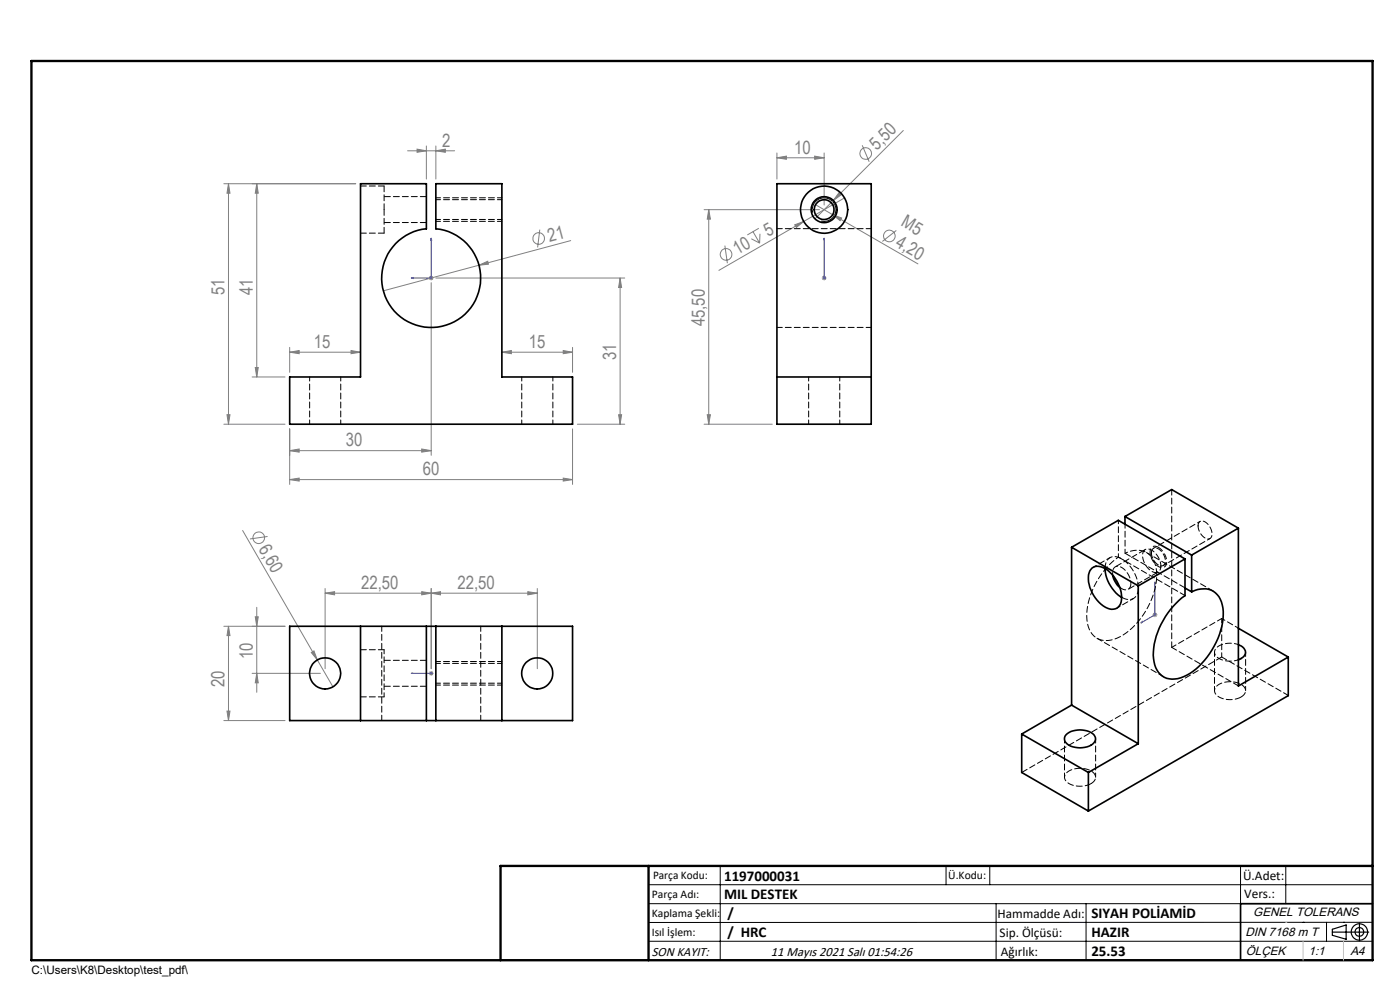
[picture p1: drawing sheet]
<svg xmlns="http://www.w3.org/2000/svg" width="297mm" height="210mm" viewBox="0 0 297 210" stroke-linecap="round" stroke-linejoin="round" font-family="sans-serif">
<g fill="none" stroke="#808080" stroke-width=".21">
<path d="M47.5 39h28M48.5 39l.3 2h-.6zM48.5 39v51M54.5 39l.3 2h-.6zM54.5 39v41M86.5 32h9.9M88.5 31.6l2 .4-2 .3zM90.5 31v7M92.5 32l2-.4v.7zM92.5 31v7M164.8 33.5l2-.4v.7zM164.8 32.4v5.6"/>
<path d="M164.8 33.5h10M172.8 33.1l2 .4-2 .3zM174.8 32.4v11.1M182.9 30.8l1.5 3.5M191.6 27.7l-18.7 18.7M91 59h1M91.1 58.6l.7 .7M91.5 60v36.6M91.5 58.5v1M91.8 58.6l-.7 .7M92.5 59h40M101.6 56.3l1.9-.9 .1 .6z"/>
<path d="M114.5 48.7l-.4 3.8M121.1 51l-39.8 10.7M131.6 59l.3 2h-.7zM131.6 59v31M149.4 44.5h24.4M150.4 44.5l.3 2h-.7zM150.4 44.5v45.5M153.8 52.1l.5 3.7M159.4 50.7l1.7 .9M159.7 49.1l1.4 2.5M161 48.4l-2.5 1.4M161.2 49.6l-.1 2"/>
<path d="M168.6 47.7l1.9-.7-1.6 1.3zM173 43.4l3.6 2.1M174.3 59h1M174.5 58.6l.7 .7M174.8 58.5v1M175.2 58.6l-.7 .7M176.6 45.5l1.9 .7-.3 .6zM176.6 45.5l18.1 10.5M178 40.9l.4 .4-1.6 1.2zM179.2 42l-26.7 15.4M190.1 48.9l-2.9 2.3M53.5 80h7"/>
<path d="M54.2 78h.6l-.3 2zM61.5 74.7l2-.3v.6zM61.5 73.7v5.3M61.5 74.7h15M74.5 74.4l2 .3-2 .3zM106.5 74.7h15M106.5 74.7l2-.3v.6zM119.5 74.4l2 .3-2 .3zM121.5 73.7v5.3M47.5 90h13M48.2 88h.6l-.3 2zM61.5 95.6l2-.4v.7z"/>
<path d="M61.5 91v11.8M61.5 95.6h30M89.5 95.2l2 .4-2 .3zM121.5 91v11.8M122.5 90h10M131.2 88h.7l-.3 2zM149.4 90h14.4M150 88h.7l-.3 2zM51.5 112.5l15.8 27.5M56.8 113.8l-3.8 .5M61.5 101.7l2-.3v.7zM61.5 101.7h60"/>
<path d="M119.5 101.4l2 .3-2 .4zM47.5 132.8h13M48.5 132.8l.3 2h-.6zM48.5 132.8v20.1M54.2 130.8h.6l-.3 2zM54.5 128.8v18.1M66 138.4l.6-.3 .7 1.9zM67.3 140l3.3 5.7M69 125.8l2-.3v.7zM69 125.8h45M69 124.8v17M89.5 125.5l2 .3-2 .4z"/>
<path d="M91.5 125.8l2-.3v.7zM91.5 124.8v17M112 125.5l2 .3-2 .4zM114 124.8v17M244.5 130.4h1M244.7 130.1l.7 .7M245 129.9v1M245.4 130.1l-.7 .7M47.5 152.9h13M48.2 150.8h.6l-.3 2.1zM53.5 142.8h14.5M54.5 142.8l.3 2h-.6z"/>
<path d="M91 142.8h1M91.1 142.5l.7 .7M91.5 142.3v1M91.8 142.5l-.7 .7"/>
<circle cx="183.7" cy="32.6" r="1.23"/>
<circle cx="114.3" cy="50.6" r="1.23"/>
<circle cx="154" cy="54" r="1.23"/>
<circle cx="188.7" cy="50.1" r="1.24"/>
<circle cx="54.9" cy="114.1" r="1.24"/>
</g>
<g fill="none" stroke="#000" stroke-width=".21">
<path d="M172.4 45.1a2.5 2.5 0 0 1 2.2-3.1 2.5 2.5 0 0 1 2.7 2.6 2.5 2.5 0 0 1-3.1 2.3M137.6 187.7h153.6M137.6 191.7h153.6M137.6 199.7h153.6M152.8 183.7v20M200.7 183.7v4M210 183.7v4M211.3 191.7v12M230.4 191.7v12M263.2 183.7v20M272.8 183.7v8M276.4 195.6h.1"/>
<path d="M281.4 195.6v4.1M285 195.6h.1M291.2 195.6l-153.6 .1"/>
</g>
<path d="M245.7 116.1a3.5 3.5 0 0 1 1.6 3.9 1.36 1.36 0 0 1-2.2-.3 2.93 2.93 0 0 1-.8-3.6 1.11 1.11 0 0 1 1.4 0" fill="none" stroke="#000" stroke-width=".21" stroke-dasharray="1.3 .6" stroke-dashoffset=".1" stroke-linecap="butt"/>
<g fill="none" stroke="#000" stroke-width=".25">
<path d="M282.6 197.7h7.8M282.6 197.1l3-.9v3l-3-.8zM288.4 195.8v3.8M106.2 203.7h185"/>
<circle cx="288.4" cy="197.7" r="1.74"/>
<circle cx="288.4" cy="197.7" r=".93"/>
</g>
<g fill="none" stroke="#00f" stroke-width=".21">
<path d="M87.2 59l.5-.1v.2zM91.5 50.5v8.5h-4.3M91.5 50.5l.1 .4h-.2zM174.8 58.9v.2zM174.8 50.5v.4v-.4M174.8 59h.1M174.8 50.5v8.5M242.3 131.9v.1l-.3 .1zM245 123.5l.1 .3-.2 .1zM245 123.5v6.9l-3 1.7M87.2 142.8h4.3M87.2 142.8h.5h-.5"/>
<path d="M91.4 142.8h.2zM91.5 142.8h.1"/>
</g>
<path d="M92.5 47h14M106.5 42h-14M92.5 145.3h14M106.5 140.3h-14" fill="none" stroke="#000" stroke-width=".21" stroke-dasharray="1.3 .6" stroke-dashoffset=".3"/>
<path d="M291.2 191.7h-28v12" fill="none" stroke="#000" stroke-width=".35"/>
<path d="M6.7 12.9h284.5v190.8h-284.5zM137.6 183.7v20M291.2 183.7h-185v20" fill="none" stroke="#000" stroke-width=".5"/>
<path d="M276.4 199.7v4M285 199.7v4" fill="none" stroke="#c0c0c0" stroke-width=".21"/>
<path d="M272.8 195.6h.1" fill="none" stroke="#c0c0c0" stroke-width=".25"/>
<g fill="#00f">
<path d="M87.2 59l.5 .1v-.2zM91.5 50.5l-.1 .4h.2z"/>
<path d="M174.8 58.9v.2zM174.8 50.5v.4z"/>
<path d="M87.2 142.8h.5zM91.4 142.8h.2z"/>
<path d="M242 132.1l.3-.1v-.1zM245 123.5l-.1 .4 .2-.1z"/>
</g>
<g fill="#808080">
<path d="M66 138.4l.6-.3 .7 1.9z"/>
<path d="M101.6 56.3l1.9-.9 .1 .6z"/>
<path d="M168.6 47.7l1.9-.7-1.6 1.3z"/>
<path d="M178 40.9l.4 .4-1.6 1.2z"/>
<path d="M176.6 45.5l1.9 .7-.3 .6z"/>
<path d="M119.5 101.4l2 .3-2 .4zM61.5 101.7l2-.3v.7zM89.5 95.2l2 .4-2 .3zM61.5 95.6l2-.4v.7z"/>
<path d="M91.5 125.8l2-.3v.7zM112 125.5l2 .3-2 .4z"/>
<path d="M106.5 74.7l2-.3v.6zM119.5 74.4l2 .3-2 .3z"/>
<path d="M61.5 74.7l2-.3v.6zM74.5 74.4l2 .3-2 .3z"/>
<path d="M88.5 31.6l2 .4-2 .3zM92.5 32l2-.4v.7z"/>
<path d="M172.8 33.1l2 .4-2 .3zM164.8 33.5l2-.4v.7z"/>
<path d="M54.2 78h.6l-.3 2zM54.5 39l.3 2h-.6z"/>
<path d="M48.2 88h.6l-.3 2zM48.5 39l.3 2h-.6zM54.5 142.8l.3 2h-.6zM54.2 130.8h.6l-.3 2zM150 88h.7l-.3 2zM150.4 44.5l.3 2h-.7z"/>
<path d="M131.6 59l.3 2h-.7zM131.2 88h.7l-.3 2zM48.5 132.8l.3 2h-.6zM48.2 150.8h.6l-.3 2.1z"/>
<path d="M69 125.8l2-.3v.7zM89.5 125.5l2 .3-2 .4z"/>
</g>
<g fill="none" stroke="#000" stroke-width=".35">
<path d="M76.5 39h14v9.5a10.5 10.5 0 0 0-8 16 10.5 10.5 0 0 0 17.9 0 10.5 10.5 0 0 0-7.9-16v-9.5h14v41h15v10h-60v-10h15zM164.8 39h20v51h-20zM164.8 80h20M227.3 116.1l14.2 8.2M227.3 116.1l9.9-5.7 14.2 8.2M227.3 116.1v33.5M238.7 109.6l9.9-5.8 14.1 8.2M238.7 109.6l14.1 8.1M238.7 109.6v1.6M251.4 118.6v7.8a16.1 16.1 0 0 0-6.7 13.3 4.2 4.2 0 0 0 6.4 3.8 16.1 16.1 0 0 0 8.3-11.5 6.7 6.7 0 0 0-1.6-6.2 4.4 4.4 0 0 0-5-.3M251.4 118.6l-9.9 5.7M252.8 117.7v7.8"/>
<path d="M262.7 112l-9.9 5.7M262.7 112v33.5l10.6-6.1M76.5 132.8v20.1M90.5 132.8h2M90.5 132.8h-29v20.1h29M90.5 132.8v20.1M92.5 132.8v20.1M92.5 132.8h29v20.1h-29M106.5 132.8v20.1M231.7 120.5a2.8 2.8 0 0 1 3.3 .5 7.2 7.2 0 0 1 2.7 7.1 2.26 2.26 0 0 1-3.6 .4 7.3 7.3 0 0 1-3-7zM234.4 120.6a7.8 7.8 0 0 0 3.5 6.1M236 122l.7 1.6 .9 1"/>
<path d="M241.5 124.3v33.5M251.4 124.7l1.4 .8M262.7 136.8a1.54 1.54 0 0 1 1.4 1 1.54 1.54 0 0 1-.5 1.7l-.9 .5M262.7 133.3l10.6 6.1M273.3 139.4v8.2l-42.4 24.4M90.5 152.9h2M216.7 155.7v8.2l14.2 8.1M216.7 155.7l14.2 8.2M226.2 155.8a4.8 4.8 0 0 1 5.9 0 1.39 1.39 0 0 1-.6 2.3 4.7 4.7 0 0 1-5.5-.8l-.2-.9zM227.3 149.6l14.2 8.2M227.3 149.6l-10.6 6.1M241.5 157.8l-10.6 6.1"/>
<path d="M230.9 163.9v8.1"/>
<circle cx="174.8" cy="44.5" r="2.11"/>
<circle cx="174.8" cy="44.5" r="2.75"/>
<circle cx="174.8" cy="44.5" r="5"/>
<circle cx="69" cy="142.8" r="3.3"/>
<circle cx="114" cy="142.8" r="3.3"/>
</g>
<path d="M81.5 39.5h-5M76.5 49.5h5M81.5 44.5v-5M81.5 49.5v-5M238.7 117.4l12.7 7.3M81.5 137.8h-5M241.5 124.7a7.5 7.5 0 0 0-4.3-6.5 2.07 2.07 0 0 0-2.8 2.4M259.2 139.4l-42.4 24.5M76.5 147.8h5" fill="none" stroke="#000" stroke-width=".21" stroke-dasharray="1.3 .6"/>
<g fill="none" stroke="#000" stroke-width=".21" stroke-dasharray="1.3 .6" stroke-dashoffset=".4">
<path d="M65.7 80v10M110.7 80v10M171.5 80v10M72.3 90v-10M117.3 90v-10M178.1 90v-10M238.7 111.2v6.2M246.3 120.1a3.7 3.7 0 0 0-2.9-3.7 1.52 1.52 0 0 0-.9 2.3 3.5 3.5 0 0 0 2.8 2.8 1.2 1.2 0 0 0 1-1.4M257.6 138.3v8.2M259.2 131.2v8.2M262.7 140a4.5 4.5 0 0 1-4.9-1.1 1.56 1.56 0 0 1 1.2-2.1 5.4 5.4 0 0 1 3.7-.1M81.5 147.8v-10"/>
<path d="M225.8 156.7v8.2M264.2 146.5v-8.2M232.4 164.9v-8.2"/>
</g>
<path d="M81.5 47.2h9M90.5 41.7h-9M237.6 124.6a1.28 1.28 0 0 0 1.5 .5 1.28 1.28 0 0 0 .8-1.4M238 126.7a2.16 2.16 0 0 0 2.5 .2 2.16 2.16 0 0 0 1-2.2M81.5 145.6h9M90.5 140.1h-9M263.3 147.9a4.6 4.6 0 0 1-5.5-.8 1.56 1.56 0 0 1 1.2-2.1 4.5 4.5 0 0 1 5.1 .9 1.38 1.38 0 0 1-.8 2M231.5 166.2a4.6 4.6 0 0 1-5.5-.7 1.56 1.56 0 0 1 1.2-2.2 4.5 4.5 0 0 1 5.1 1 1.38 1.38 0 0 1-.8 1.9" fill="none" stroke="#000" stroke-width=".21" stroke-dasharray="1.3 .6" stroke-dashoffset="-.1"/>
<path d="M92.5 46.6h14M106.5 42.4h-14M92.5 144.9h14M106.5 140.7h-14" fill="none" stroke="#000" stroke-width=".21" stroke-dasharray="1.3 .6" stroke-dashoffset=".3"/>
<path d="M184.8 48.5h-20M164.8 69.5h20M81 132.8v20M248.6 137.3l10.6-6.1M102 152.8v-20" fill="none" stroke="#000" stroke-width=".21" stroke-dasharray="1.3 .6" stroke-dashoffset=".2"/>
<path d="M238.7 117.4a4.3 4.3 0 0 1 5.8 1 9.9 9.9 0 0 1-.2 8.8 14.7 14.7 0 0 1-8 8.4 4.1 4.1 0 0 1-5.6-3.4 15.5 15.5 0 0 1 4.6-12.4l2-1.6M239.9 123.7a3.7 3.7 0 0 0-2.9-3.6 1.41 1.41 0 0 0-.9 1.9" fill="none" stroke="#000" stroke-width=".21" stroke-dasharray="1.3 .6" stroke-dashoffset=".7"/>
<path d="M235.5 118.3l-3.6 2M237.3 118.2v-7.8M236.9 129l3.6-2M259.2 131.2l3.5 2" fill="none" stroke="#000" stroke-width=".21" stroke-dasharray="1.3 .6" stroke-dashoffset=".5"/>
<path d="M244.3 117.3a.92 .92 0 0 1 .4-1 .92 .92 0 0 1 1.1 .2 2.84 2.84 0 0 1 1.2 3.2 1.33 1.33 0 0 1-2-.6l-.5-.7-.2-1.1M248.6 103.8v33.5M254.2 111.6a.92 .92 0 0 1 .4-1 .92 .92 0 0 1 1.1 .1 2.84 2.84 0 0 1 1.2 3.3 1.33 1.33 0 0 1-2-.6l-.5-.7-.2-1.1M232.7 135.4l14.2 8.2M248.6 137.3l14.1 8.2M251.4 126.3l-14.1-8.1M257.4 125.4l-14.2-8.2M259.2 139.4l14.1 8.1" fill="none" stroke="#000" stroke-width=".21" stroke-dasharray="1.3 .6" stroke-dashoffset=".1"/>
<path d="M243 116.6l-6.4 3.6M239.3 125l6.4-3.7" fill="none" stroke="#000" stroke-width=".21" stroke-dasharray="1.3 .6" stroke-dashoffset="-.2"/>
<path d="M246.8 119.9l9.9-5.7M254.6 110.6l-9.9 5.7" fill="none" stroke="#000" stroke-width=".21" stroke-dasharray="1.3 .6" stroke-dashoffset=".6"/>
<g font-size="3.9" fill="#808080">
<text x="93.8" y="31.1">2</text>
<text x="168.5" y="32.6">10</text>
<text x="186" y="32" transform="rotate(-45 186 32)">5,50</text>
<text x="190.9" y="47.8" transform="rotate(30 190.9 47.8)">M5</text>
<text x="116.6" y="51.3" transform="rotate(-15 116.6 51.3)">21</text>
<text x="163" y="50.3" transform="rotate(-30 163 50.3)">5</text>
<text x="189.8" y="52.2" transform="rotate(30 189.8 52.2)">4,20</text>
<text x="156.5" y="54.1" transform="rotate(-30 156.5 54.1)">10</text>
<text x="47.6" y="62.6" transform="rotate(-90 47.6 62.6)">51</text>
<text x="53.6" y="62.6" transform="rotate(-90 53.6 62.6)">41</text>
<text x="149.5" y="69.3" transform="rotate(-90 149.5 69.3)">45,50</text>
<text x="66.5" y="73.8">15</text>
<text x="112.2" y="73.8">15</text>
<text x="130.7" y="76.4" transform="rotate(-90 130.7 76.4)">31</text>
<text x="73.3" y="94.7">30</text>
<text x="89.7" y="100.9">60</text>
<text x="54.8" y="116.5" transform="rotate(60 54.8 116.5)">6,60</text>
<text x="76.6" y="124.9">22,50</text>
<text x="97" y="124.9">22,50</text>
<text x="53.6" y="139.8" transform="rotate(-90 53.6 139.8)">10</text>
<text x="47.6" y="145.7" transform="rotate(-90 47.6 145.7)">20</text>
</g>
<g font-size="3.2">
<text x="153.6" y="190.8">MIL DESTEK</text>
<text x="153.6" y="186.8">1197000031</text>
<text x="154.3" y="194.8">/</text>
<text x="231.5" y="194.8">SIYAH POLİAMİD</text>
<text x="154.3" y="198.8">/ HRC</text>
<text x="231.5" y="198.7">HAZIR</text>
<text x="231.5" y="202.8">25.53</text>
</g>
<g font-size="2.8">
<text x="263.7" y="186.7">Ü.Adet:</text>
<text x="263.9" y="190.5">Vers.:</text>
<text x="211.6" y="194.8">Hammadde Adı:</text>
<text x="138.3" y="202.8">SON KAYIT:</text>
<text x="163.6" y="202.8">11 Mayıs 2021 Salı 01:54:26</text>
<text x="212.1" y="198.7">Sip. Ölçüsü:</text>
<text x="212.3" y="202.7">Ağırlık:</text>
</g>
<g font-size="2.6">
<text x="265.9" y="194.4">GENEL TOLERANS</text>
<text x="264.2" y="198.5">DIN 7168 m T</text>
<text x="264.3" y="202.6">ÖLÇEK</text>
<text x="277.6" y="202.6">1:1</text>
<text x="286.5" y="202.6">A4</text>
</g>
<g font-size="2.5">
<text x="138.3" y="190.5">Parça Adı:</text>
<text x="138.5" y="186.5">Parça Kodu:</text>
<text x="201.2" y="186.5">Ü.Kodu:</text>
<text x="138.3" y="194.5">Kaplama Şekli:</text>
<text x="138.3" y="198.6">Isıl İşlem:</text>
<text x="6.7" y="206.7">C:\Users\K8\Desktop\test_pdf\</text>
</g>
</svg>
